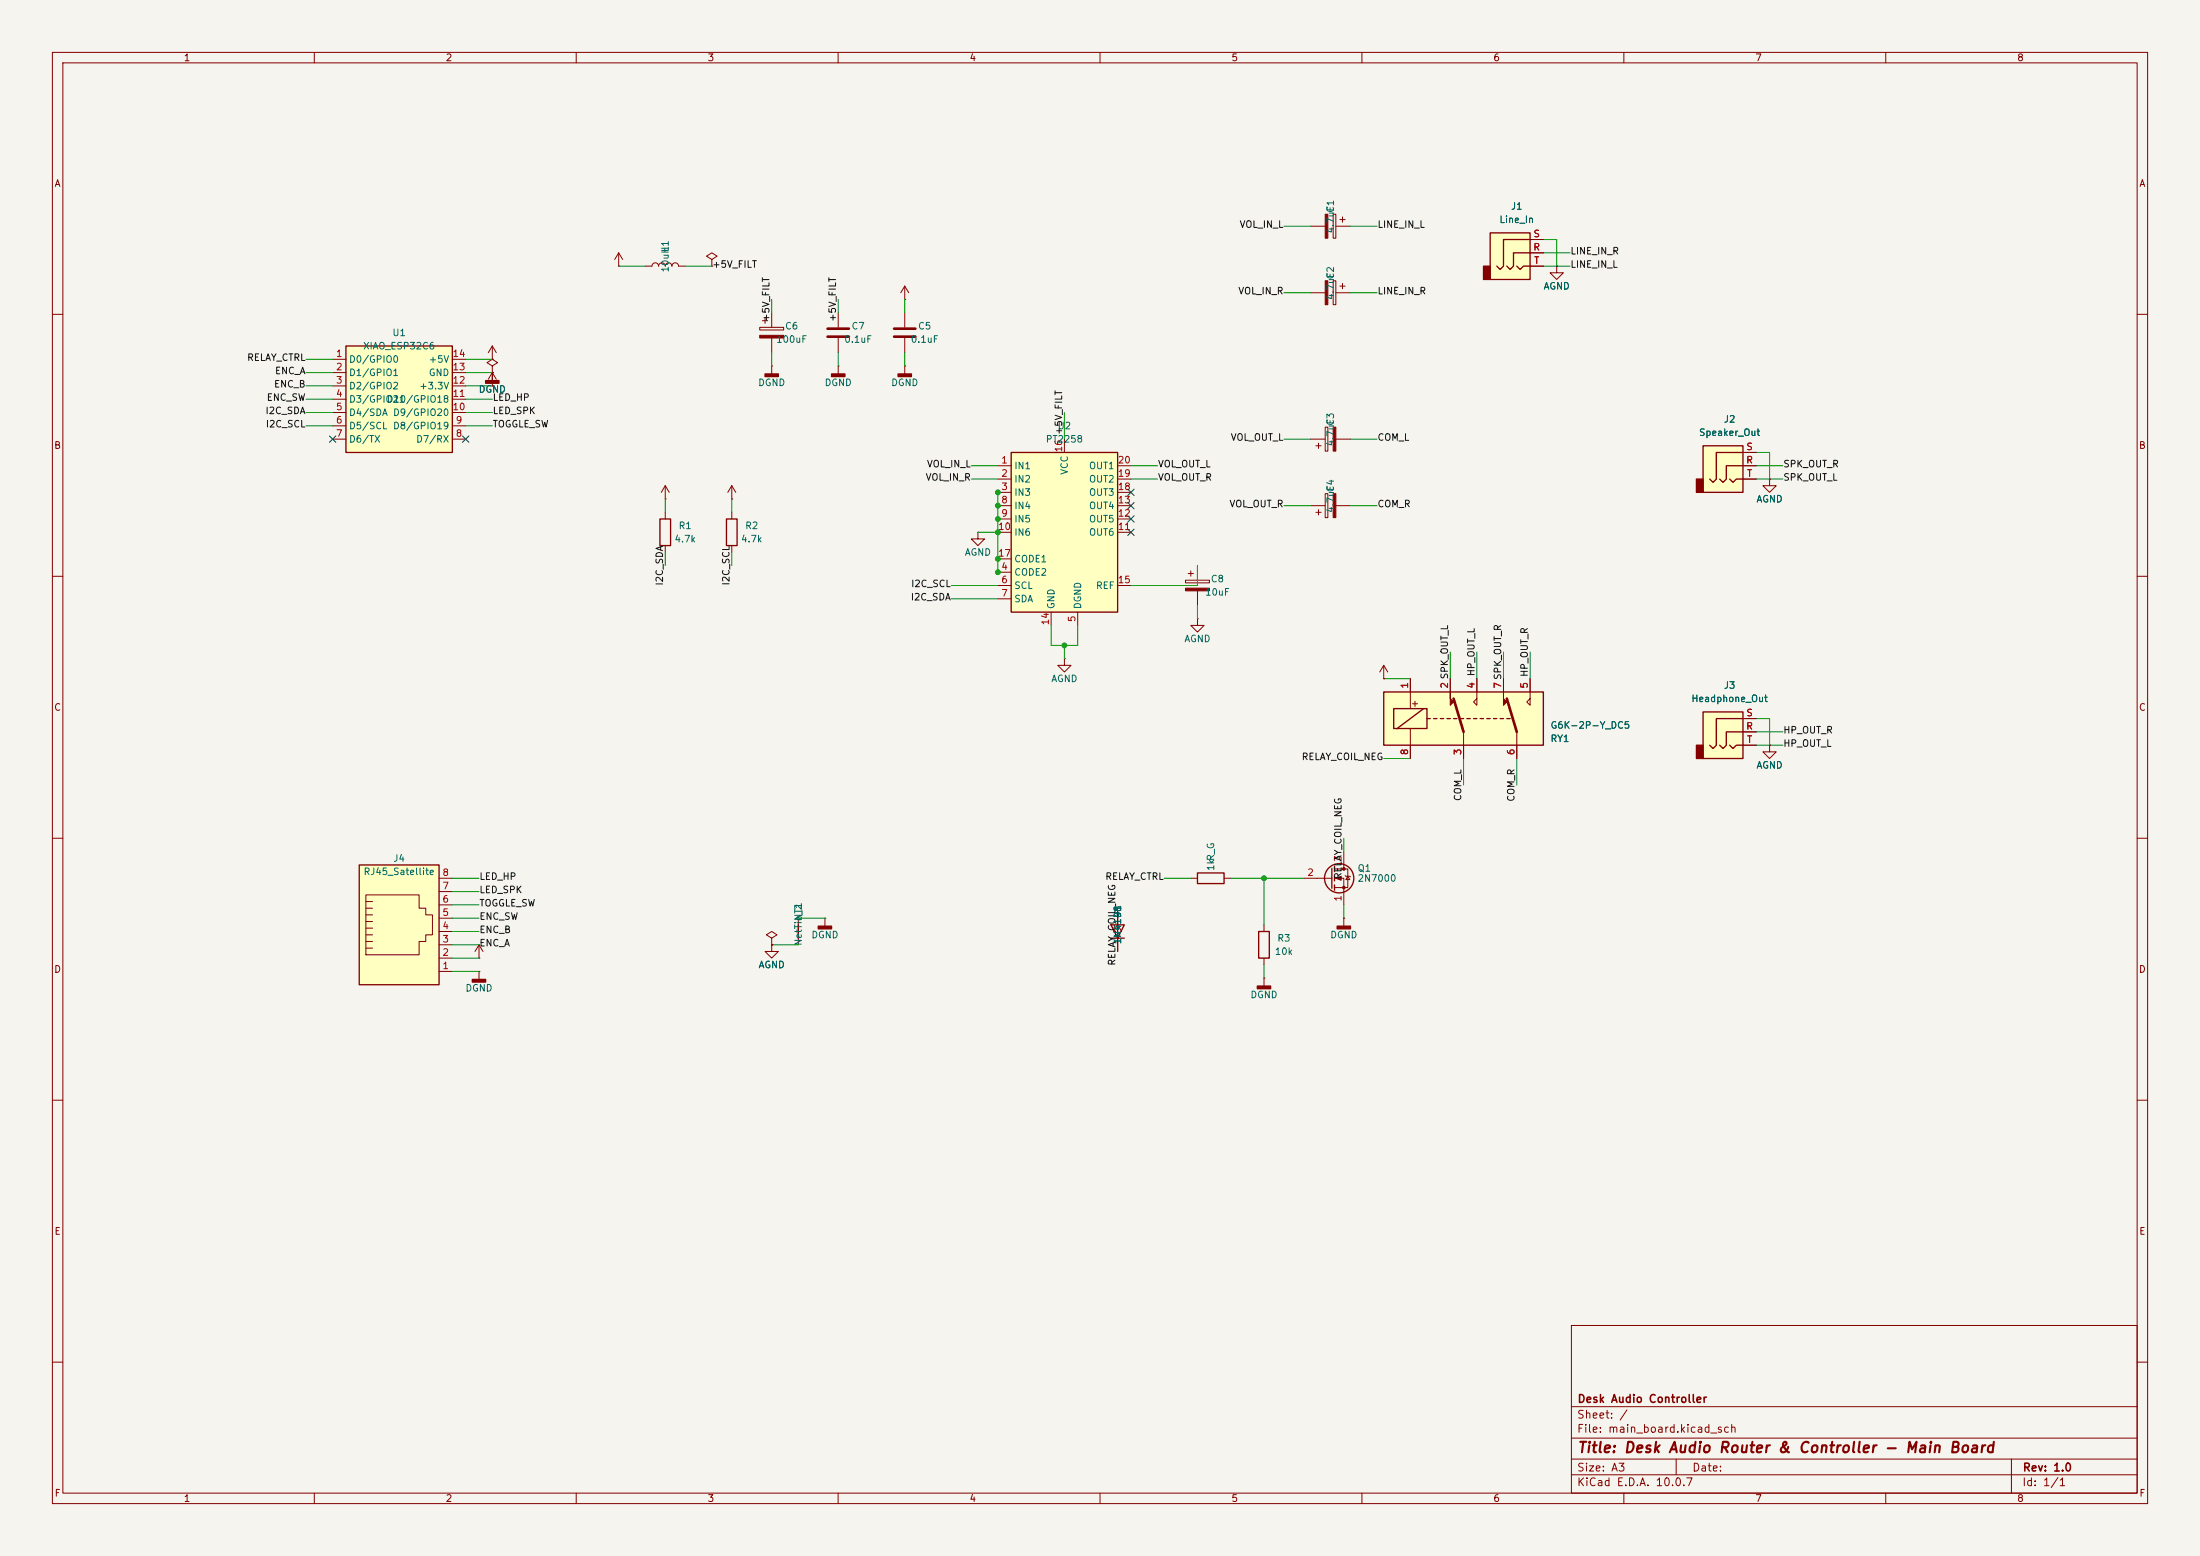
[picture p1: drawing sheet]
<svg xmlns="http://www.w3.org/2000/svg" width="420mm" height="297mm" viewBox="0 0 420 297" stroke-linecap="round" stroke-linejoin="round" font-family="sans-serif">
<path d="M0 0h420v297h-420z" fill="#f5f4ef" stroke="#f5f4ef" stroke-width=".19"/>
<g fill="none" stroke="#840000" stroke-width=".19">
<path d="M10 10h400v277h-400zM12 12h396v273h-396zM60 10v2M110 10v2M160 10v2M210 10v2M260 10v2M310 10v2M360 10v2M160 59.7v2.8M172.7 57.2h.1M172.7 54.6l-.7 1.3"/>
<path d="M172.7 54.6l.8 1.3M172.7 54.6v2.6M172.7 59.7v2.8M10 60h2M160 69.9h.1M160 64.5v2.8M160 69.9v1.5M172.7 69.9h.1M172.7 64.5v2.8M172.7 69.9v1.5M408 60h2M127 95.3h.1"/>
<path d="M127 92.7l-.8 1.3M127 92.7l.8 1.3M127 92.7v2.6M127 97.8v1.3M139.7 95.3h.1M139.7 92.7l-.8 1.3M139.7 92.7l.8 1.3M139.7 92.7v2.6M139.7 97.8v1.3M10 110h2M127 104.1v1.3M139.7 104.1v1.3"/>
<path d="M408 110h2M10 160h2M408 160h2M241.3 176.5v1.3M248.9 167.6h5.4M254.8 165.9h2.5v3.5h-2.5M254.8 167.6h1.7v5.1M256.5 175.3h.1M256.5 162.6v3.3M256.5 175.3v1.5M256.8 167.1l1 .3M257.3 167.3l.4 .6h-.8z"/>
<path d="M241.3 186.7h.1M241.3 182.9v1.3M241.3 186.7v1.5M10 210h2M408 210h2M300 253h108v32h-108zM10 260h2M300 278.5h108M300 274.5h108M300 268.5h108M320 278.5v3M384 278.5v6.5"/>
<path d="M408 260h2M60 285v2M110 285v2M160 285v2M210 285v2M260 285v2M300 281.5h108M310 285v2M360 285v2"/>
</g>
<g fill="#840000" stroke="#840000" stroke-width=".25">
<path d="M255.3 176.8h2.5v.5h-2.5z"/>
<path d="M158.7 71.4h2.6v.5h-2.6z"/>
<path d="M240 188.2h2.6v.5h-2.6z"/>
<path d="M171.4 71.4h2.6v.5h-2.6z"/>
</g>
<path d="M158 62.7h4.1M158 64.3h4.1M170.7 62.7h4.1M170.7 64.3h4.1" fill="none" stroke="#840000" stroke-width=".51"/>
<g fill="none" stroke="#840000" stroke-width=".25">
<path d="M126 99.1h2v5h-2zM138.7 99.1h2v5h-2zM240.3 177.8h2v5.1h-2zM254.3 165.7v3.8M254.8 165.4v1M254.8 167.1v1M254.8 168.9v1"/>
<circle cx="255.7" cy="167.6" r="2.79"/>
</g>
<g fill="#840000" stroke="#840000" stroke-width=".19">
<path d="M255 167.6l1-.3v.7z"/>
<circle cx="256.5" cy="165.9" r=".25"/>
<circle cx="256.5" cy="169.4" r=".25"/>
</g>
<path d="M325.1 135.9h7.6v8.9h-7.6z" fill="#ffffc2"/>
<g fill="#840000" stroke="#840000" stroke-width=".25">
<path d="M323.8 142.2h1.3v2.6h-1.3z"/>
<path d="M146 71.4h2.6v.5h-2.6z"/>
<path d="M92.7 72.6h2.5v.6h-2.5z"/>
<path d="M156.2 176.8h2.5v.5h-2.5z"/>
</g>
<path d="M325.1 135.9h7.6v8.9h-7.6zM332.7 139.7h-3.1v2.5l-.7 .7-.6-.7M332.7 137.2h-5v5l-.7 .7-.6-.7M330.2 142.2l.6 .7 .7-.7h1.2M212.1 176.5h2.5l-1.2 2.6zM212.1 179.1h2.5M228.6 166.6h5.1v2.1h-5.1z" fill="none" stroke="#840000" stroke-width=".25"/>
<g fill="none" stroke="#840000" stroke-width=".19">
<path d="M135.9 49.5l1-.6-1-.6-1 .6 1 .6v1.3M135.9 50.8h.1M147.3 59.7v2.8M250.2 43.2h2.8M250.2 55.9h2.8M254.5 40.9h.5v4.6h-.5zM254.5 53.6h.5v4.6h-.5zM255 43.2h2.8M255 55.9h2.8M255.8 41.9h1M255.8 54.6h1M256.3 41.4v1"/>
<path d="M256.3 54.1v1M94 71.1h.1M94 69.9l1-.7-1-.6-1 .6 1 .7v1.2M94 73.7h.1M94 71.1v2.6M94 71.1l-.8 1.3M94 71.1l.7 1.3M145 62.5h4.6v.5h-4.6zM145.5 61.2h1.1M146 60.7v1M147.3 69.9h.1M147.3 64.5v2.8"/>
<path d="M147.3 69.9v1.5M250.2 83.8h2.8M251.2 85.1h1M251.7 84.6v1M253 81.5h.5v4.6h-.5zM255 83.8h2.8M228.6 118.1v1.3h1.3l-1.3 1.3-1.3-1.3h1.3M228.6 118.1h.1M332.7 139.7h2.6M332.7 137.2h2.6M332.7 142.2h2.6M337.8 142.2v1.3h1.3l-1.3 1.3-1.3-1.3h1.3"/>
<path d="M337.8 142.2h.1M157.5 175.3h.1M157.5 175.3v1.5M212.6 177.8l.8-1.3 .7 1.3M213.4 179.1h.1M213.4 174v7.6M227.3 167.6h1.3M233.7 167.6h1.2"/>
</g>
<g fill="#840000" stroke="#840000" stroke-width=".19">
<path d="M145 64h4.6v.5h-4.6z"/>
<path d="M254.5 81.5h.5v4.6h-.5z"/>
<path d="M253 40.9h.5v4.6h-.5z"/>
<path d="M253 53.6h.5v4.6h-.5z"/>
</g>
<path d="M284.5 44.5h7.6v8.8h-7.6z" fill="#ffffc2"/>
<path d="M283.2 50.8h1.3v2.5h-1.3z" fill="#840000" stroke="#840000" stroke-width=".25"/>
<path d="M284.5 44.5h7.6v8.8h-7.6zM289.6 50.8l.6 .6 .6-.6h1.3M292.1 48.3h-3.2v2.5l-.6 .6-.6-.6M292.1 45.7h-5.1v5.1l-.6 .6-.7-.6M152.4 176.5v2.6" fill="none" stroke="#840000" stroke-width=".25"/>
<g fill="none" stroke="#840000" stroke-width=".19">
<path d="M292.1 48.3h2.5M292.1 45.7h2.5M292.1 50.8h2.5M297.2 50.8v1.3h1.2l-1.2 1.2-1.3-1.2h1.3M297.2 50.8h.1M250.2 96.5h2.8M251.2 97.8h1M251.7 97.3v1M253 94.2h.5v4.6h-.5zM255 96.5h2.8M337.8 91.4v1.3h1.3l-1.3 1.3-1.3-1.3h1.3M337.8 91.4h.1"/>
<path d="M226.3 110.7h4.6v.6h-4.6zM226.8 109.5h1M227.3 109v1M228.6 108v2.7M228.6 112.8v2.8M203.2 125.7v1.3h1.3l-1.3 1.3-1.3-1.3h1.3M203.2 125.7h.1M147.3 179.1l1-.7-1-.6-1 .6 1 .7v1.2M152.4 175.3v5M147.3 180.3v1.3h1.3l-1.3 1.3-1.3-1.3h1.3M147.3 180.3h.1"/>
</g>
<g fill="#840000" stroke="#840000" stroke-width=".19">
<path d="M226.3 112.3h4.6v.5h-4.6z"/>
<path d="M254.5 94.2h.5v4.6h-.5z"/>
</g>
<path d="M193 86.4h20.4v30.4h-20.4z" fill="#ffffc2"/>
<path d="M193 86.4h20.4v30.4h-20.4z" fill="none" stroke="#840000" stroke-width=".25"/>
<g fill="none" stroke="#840000" stroke-width=".19">
<path d="M118.1 50.8h.1M118.1 48.3l-.8 1.2M118.1 48.3l.8 1.2M118.1 48.3v2.5M123.2 50.8h1.3a.64 .64 0 0 1 .6-.6 .64 .64 0 0 1 .6 .6 .64 .64 0 0 1 .7-.6 .64 .64 0 0 1 .6 .6 .64 .64 0 0 1 .6-.6 .64 .64 0 0 1 .7 .6 .64 .64 0 0 1 .6-.6 .64 .64 0 0 1 .6 .6h1.3M94 68.6h.1M94 66l-.8 1.3M94 66l.7 1.3M94 66v2.6M190.5 88.9h2.5M190.5 91.4h2.5M190.5 94h2.5"/>
<path d="M190.5 96.5h2.5M190.5 99.1h2.5M203.2 83.8v2.6M213.4 88.9h2.5M213.4 91.4h2.5M213.4 94h2.5M213.4 96.5h2.5M213.4 99.1h2.5M186.7 101.6v1.3h1.3l-1.3 1.2-1.3-1.2h1.3M186.7 101.6h.1M190.5 109.2h2.5M190.5 111.8h2.5"/>
<path d="M190.5 114.3h2.5M190.5 101.6h2.5M190.5 106.7h2.5M200.7 116.8v2.6M205.7 116.8v2.6M213.4 111.8h2.5M213.4 101.6h2.5M264.2 129.5h.1M264.2 127l-.8 1.3M264.2 127l.7 1.3M264.2 127v2.5M91.4 182.9h.1"/>
<path d="M91.4 185.4h.1M91.4 180.3l-.7 1.3M91.4 180.3l.8 1.3M91.4 180.3v2.6M91.4 185.4v1.5"/>
</g>
<path d="M90.2 186.9h2.5v.6h-2.5z" fill="#840000" stroke="#840000" stroke-width=".25"/>
<path d="M66 66h20.4v20.4h-20.4z" fill="#ffffc2"/>
<path d="M66 66h20.4v20.4h-20.4z" fill="none" stroke="#840000" stroke-width=".25"/>
<g fill="none" stroke="#840000" stroke-width=".19">
<path d="M63.5 68.6h2.5M63.5 71.1h2.5M63.5 73.7h2.5M63.5 76.2h2.5M63.5 78.7h2.5M86.4 68.6h2.5M86.4 71.1h2.5M86.4 73.7h2.5M86.4 76.2h2.5M86.4 78.7h2.5M63.5 81.3h2.5M63.5 83.8h2.5"/>
<path d="M86.4 81.3h2.5M86.4 83.8h2.5"/>
</g>
<path d="M68.6 165.1h15.2v22.9h-15.2z" fill="#ffffc2"/>
<g fill="none" stroke="#840000" stroke-width=".19">
<path d="M69.8 175.9h1.3M69.8 177.2h1.3M69.8 178.4h1.3M69.8 179.7h1.3M69.8 170.8h10.2v2.6h1.3v1.2h1.2v3.8h-1.2v1.3h-1.3v2.5h-10.2zM69.8 174.6h1.3M69.8 172.1h1.3M69.8 173.4h1.3M83.8 177.8h2.6M83.8 175.3h2.6M83.8 172.7h2.6M83.8 170.2h2.6"/>
<path d="M83.8 167.6h2.6M69.8 181h1.3M83.8 185.4h2.6M83.8 182.9h2.6M83.8 180.3h2.6"/>
</g>
<path d="M68.6 165.1h15.2v22.9h-15.2z" fill="none" stroke="#840000" stroke-width=".25"/>
<path d="M264.2 132.1h30.4v10.1h-30.4z" fill="#ffffc2"/>
<g fill="none" stroke="#840000" stroke-width=".25">
<path d="M264.2 132.1h30.4v10.1h-30.4zM266.1 135.3h6.3v3.8h-6.3zM271.8 135.3l-5.1 3.8M272.4 137.2h.6M273.7 137.2h.6M275 137.2h.6M276.2 137.2h.7M277.5 137.2h.6M278.8 137.2h.6M280 137.2h.7M281.3 137.2h.6M282.6 137.2h.6"/>
<path d="M283.8 137.2h.7M285.1 137.2h.6M286.4 137.2h.6M287.7 137.2h.6"/>
</g>
<path d="M269.2 129.5v5.8M269.2 139.1v5.7M276.9 129.5v2.6M279.4 139.7v5.1M281.9 129.5v5.1l-.6-.6 .6-.6M287 129.5v2.6M289.6 139.7v5.1M292.1 129.5v5.1l-.6-.6 .6-.6" fill="none" stroke="#840000" stroke-width=".19"/>
<g fill="#840000" stroke="#840000" stroke-width=".19">
<path d="M276.9 132.1v1.3l.6 .6-.6 .6z"/>
<path d="M287 132.1v1.3l.7 .6-.7 .6z"/>
</g>
<path d="M277.5 133.4l1.9 6.3M287.7 133.4l1.9 6.3" fill="none" stroke="#840000" stroke-width=".51"/>
<path d="M325.1 85.1h7.6v8.9h-7.6z" fill="#ffffc2"/>
<path d="M323.8 91.4h1.3v2.6h-1.3z" fill="#840000" stroke="#840000" stroke-width=".25"/>
<path d="M325.1 85.1h7.6v8.9h-7.6zM330.2 91.4l.6 .7 .7-.7h1.2M332.7 88.9h-3.1v2.5l-.7 .7-.6-.7M332.7 86.4h-5v5l-.7 .7-.6-.7" fill="none" stroke="#840000" stroke-width=".25"/>
<g fill="none" stroke="#840000" stroke-width=".19">
<path d="M292.1 48.3h2.5M292.1 45.7h2.5M292.1 50.8h2.5M297.2 50.8h.1M94 68.6h.1M94 73.7h.1M94 71.1h.1M332.7 88.9h2.6M332.7 86.4h2.6M332.7 91.4h2.6M337.8 91.4h.1M264.2 129.5h.1"/>
<path d="M269.2 129.5v2.6M276.9 129.5v2.6M281.9 129.5v2.6M287 129.5v2.6M292.1 129.5v2.6M332.7 139.7h2.6M332.7 137.2h2.6M269.2 142.2v2.6M279.4 142.2v2.6M289.6 142.2v2.6M332.7 142.2h2.6M337.8 142.2h.1"/>
<path d="M213.4 179.1h.1M213.4 174v2.5M213.4 179.1v2.5M147.3 180.3h.1"/>
</g>
<g fill="none" stroke="#009600" stroke-width=".19">
<path d="M118.1 50.8h5.1M130.8 50.8h5.1M147.3 57.2v2.5M160 57.2v2.5M172.7 57.2v2.5M245.1 55.9h5.1M245.1 43.2h5.1M257.8 55.9h5.1M257.8 43.2h5.1M294.6 45.7h2.6v5.1M294.6 48.3h5.1M294.6 50.8h5.1"/>
<path d="M58.4 78.7h5.1M58.4 76.2h5.1M58.4 73.7h5.1M58.4 71.1h5.1M58.4 68.6h5.1M88.9 78.7h5.1M88.9 76.2h5.1M88.9 73.7h5.1M88.9 71.1h5.1M88.9 68.6h5.1M147.3 67.3v2.6M160 67.3v2.6"/>
<path d="M172.7 67.3v2.6M203.2 78.7v5.1M58.4 81.3h5.1M88.9 81.3h5.1M127 95.3v2.5M139.7 95.3v2.5M185.4 88.9h5.1M185.4 91.4h5.1M190.5 99.1h.1M190.5 94h.1M190.5 96.5h.1M190.5 94v15.2"/>
<path d="M215.9 88.9h5.1M215.9 91.4h5.1M245.1 96.5h5.1M245.1 83.8h5.1M257.8 96.5h5.1M257.8 83.8h5.1M335.3 86.4h2.5v5M335.3 88.9h5.1M335.3 91.4h5.1M127 105.4v2.6M139.7 105.4v2.6M181.6 111.8h8.9"/>
<path d="M181.6 114.3h8.9M186.7 101.6h3.8M190.5 109.2h.1M190.5 101.6h.1M190.5 106.7h.1M200.7 119.4v3.8h5v-3.8M228.6 108v3.8h-12.7M228.6 115.6v2.5M203.2 123.2v2.5M264.2 129.5h5M276.9 124.5v5M281.9 124.5v5"/>
<path d="M287 124.5v5M292.1 124.5v5M335.3 137.2h2.5v5M335.3 139.7h5.1M264.2 144.8h5M279.4 144.8v5.1M289.6 144.8v5.1M335.3 142.2h5.1M86.4 167.6h5M86.4 170.2h5M86.4 172.7h5M86.4 175.3h5"/>
<path d="M86.4 177.8h5M152.4 175.3h5.1M213.4 174v2.5M213.4 179.1v2.5M222.2 167.6h5.1M234.9 167.6h14M241.3 167.6v8.9M256.5 160v2.6M256.5 172.7v2.6M86.4 180.3h5M86.4 182.9h5M86.4 185.4h5"/>
<path d="M147.3 180.3h5.1M241.3 184.2v2.5"/>
</g>
<path d="M62.9 83.2l1.2 1.2M64.1 83.2l-1.2 1.2M88.3 83.2l1.2 1.2M89.5 83.2l-1.2 1.2M215.3 95.9l1.2 1.2M215.3 98.5l1.2 1.2M215.3 93.4l1.2 1.2M216.5 95.9l-1.2 1.2M216.5 98.5l-1.2 1.2M216.5 93.4l-1.2 1.2M215.3 101l1.2 1.2M216.5 101l-1.2 1.2" fill="none" stroke="#000084" stroke-width=".19"/>
<g fill="#009600" stroke="#009600" stroke-width=".19">
<circle cx="190.5" cy="101.6" r=".46"/>
<circle cx="190.5" cy="94" r=".46"/>
<circle cx="203.2" cy="123.2" r=".46"/>
<circle cx="190.5" cy="106.7" r=".46"/>
<circle cx="190.5" cy="109.2" r=".46"/>
<circle cx="190.5" cy="96.5" r=".46"/>
<circle cx="190.5" cy="99.1" r=".46"/>
<circle cx="241.3" cy="167.6" r=".46"/>
</g>
<text font-size="2" fill="#840000" x="301" y="277.8">Title: Desk Audio Router &amp; Controller - Main Board</text>
<g font-size="1.5" fill="#840000">
<text x="301" y="268.1">Desk Audio Controller</text>
<text x="300.9" y="273.8">File: main_board.kicad_sch</text>
<text x="300.9" y="271.1">Sheet: /</text>
<text x="300.9" y="281.2">Size: A3</text>
<text x="322.9" y="281.2">Date:</text>
<text x="386" y="281.2">Rev: 1.0</text>
<text x="300.9" y="284">KiCad E.D.A. 10.0.7</text>
<text x="385.9" y="284">Id: 1/1</text>
</g>
<g font-size="1.3" fill="#840000">
<text x="35" y="12">1</text>
<text x="85" y="12">2</text>
<text x="135" y="12">3</text>
<text x="185" y="12">4</text>
<text x="235" y="12">5</text>
<text x="285" y="12">6</text>
<text x="335" y="12">7</text>
<text x="385" y="12">8</text>
<text x="10.3" y="36">A</text>
<text x="408.3" y="36">A</text>
<text x="10.2" y="86">B</text>
<text x="408.2" y="86">B</text>
<text x="10.2" y="136">C</text>
<text x="269.2" y="135.2">+</text>
<text x="408.2" y="136">C</text>
<text x="10.2" y="186">D</text>
<text x="408.2" y="186">D</text>
<text x="10.3" y="236">E</text>
<text x="408.3" y="236">E</text>
<text x="10.3" y="286">F</text>
<text x="35" y="287">1</text>
<text x="85" y="287">2</text>
<text x="135" y="287">3</text>
<text x="185" y="287">4</text>
<text x="235" y="287">5</text>
<text x="285" y="287">6</text>
<text x="335" y="287">7</text>
<text x="385" y="287">8</text>
<text x="408.3" y="286">F</text>
</g>
<g font-size="1.3" fill="#006464">
<text x="255" y="40.7" transform="rotate(-90 255 40.7)">C1</text>
<text x="288.3" y="40.3">J1</text>
<text x="255" y="44.7" transform="rotate(-90 255 44.7)">4.7uF</text>
<text x="286.1" y="42.9">Line_In</text>
<text x="128" y="52.1" transform="rotate(-90 128 52.1)">10uH</text>
<text x="128" y="48.2" transform="rotate(-90 128 48.2)">L1</text>
<text x="255" y="53.4" transform="rotate(-90 255 53.4)">C2</text>
<text x="255" y="57.4" transform="rotate(-90 255 57.4)">4.7uF</text>
<text x="294.6" y="55.6">AGND</text>
<text x="74.8" y="64.5">U1</text>
<text x="148.1" y="65.7">100uF</text>
<text x="149.8" y="63.2">C6</text>
<text x="161.1" y="65.7">0.1uF</text>
<text x="162.5" y="63.2">C7</text>
<text x="173.8" y="65.7">0.1uF</text>
<text x="175.2" y="63.2">C5</text>
<text x="66.5" y="69.5">D0/GPIO0</text>
<text x="69.2" y="67">XIAO_ESP32C6</text>
<text x="81.8" y="69.5">+5V</text>
<text x="66.5" y="72.1">D1/GPIO1</text>
<text x="66.5" y="74.6">D2/GPIO2</text>
<text x="66.5" y="77.2">D3/GPIO21</text>
<text x="73.7" y="77.2">D10/GPIO18</text>
<text x="79.9" y="74.6">+3.3V</text>
<text x="81.8" y="72.1">GND</text>
<text x="91.3" y="75.3">DGND</text>
<text x="144.6" y="74">DGND</text>
<text x="157.3" y="74">DGND</text>
<text x="170" y="74">DGND</text>
<text x="66.5" y="79.7">D4/SDA D9/GPIO20</text>
<text x="66.5" y="82.2">D5/SCL D8/GPIO19</text>
<text x="201.8" y="82.2">U2</text>
<text x="255" y="81.4" transform="rotate(-90 255 81.4)">C3</text>
<text x="324.2" y="83.5">Speaker_Out</text>
<text x="329" y="81">J2</text>
<text x="66.5" y="84.8">D6/TX</text>
<text x="79.3" y="84.8">D7/RX</text>
<text x="193.5" y="89.9">IN1</text>
<text x="199.5" y="84.8">PT2258</text>
<text x="207.8" y="89.9">OUT1</text>
<text x="255" y="85.3" transform="rotate(-90 255 85.3)">4.7uF</text>
<text x="193.5" y="92.4">IN2</text>
<text x="193.5" y="94.9">IN3</text>
<text x="204.2" y="90.7" transform="rotate(-90 204.2 90.7)">VCC</text>
<text x="207.8" y="94.9">OUT3</text>
<text x="207.8" y="92.4">OUT2</text>
<text x="255" y="94.1" transform="rotate(-90 255 94.1)">C4</text>
<text x="129.4" y="101.3">R1</text>
<text x="142.1" y="101.3">R2</text>
<text x="193.5" y="97.5">IN4</text>
<text x="193.5" y="100">IN5</text>
<text x="207.8" y="100">OUT5</text>
<text x="207.8" y="97.5">OUT4</text>
<text x="255" y="98" transform="rotate(-90 255 98)">4.7uF</text>
<text x="335.2" y="96.2">AGND</text>
<text x="128.7" y="103.8">4.7k</text>
<text x="141.4" y="103.8">4.7k</text>
<text x="184.1" y="106.4">AGND</text>
<text x="193.5" y="102.6">IN6</text>
<text x="193.5" y="107.6">CODE1</text>
<text x="207.8" y="102.6">OUT6</text>
<text x="193.5" y="110.2">CODE2</text>
<text x="193.5" y="112.7">SCL</text>
<text x="209.1" y="112.7">REF</text>
<text x="230" y="114">10uF</text>
<text x="231" y="111.5">C8</text>
<text x="193.5" y="115.3">SDA</text>
<text x="201.6" y="116.4" transform="rotate(-90 201.6 116.4)">GND</text>
<text x="206.7" y="116.4" transform="rotate(-90 206.7 116.4)">DGND</text>
<text x="226" y="122.9">AGND</text>
<text x="200.6" y="130.5">AGND</text>
<text x="329" y="131.8">J3</text>
<text x="322.8" y="134.3">Headphone_Out</text>
<text x="295.9" y="141.9">RY1</text>
<text x="295.9" y="139.4">G6K-2P-Y_DC5</text>
<text x="335.2" y="147">AGND</text>
<text x="69.3" y="167.3">RJ45_Satellite</text>
<text x="75" y="164.8">J4</text>
<text x="232.1" y="166.3" transform="rotate(-90 232.1 166.3)">1kR_G</text>
<text x="259.1" y="166.7">Q1</text>
<text x="259.1" y="168.6">2N7000</text>
<text x="153.4" y="175.9" transform="rotate(-90 153.4 175.9)">NT1</text>
<text x="154.8" y="179.4">DGND</text>
<text x="214.3" y="175.4" transform="rotate(-90 214.3 175.4)">D1</text>
<text x="253.8" y="179.4">DGND</text>
<text x="144.7" y="185.1">AGND</text>
<text x="153.4" y="180.6" transform="rotate(-90 153.4 180.6)">NetTie_2</text>
<text x="214.3" y="180.3" transform="rotate(-90 214.3 180.3)">1N4148</text>
<text x="243.3" y="182.6">10k</text>
<text x="243.7" y="180">R3</text>
<text x="88.7" y="189.6">DGND</text>
<text x="238.6" y="190.8">DGND</text>
</g>
<g font-size="1.3" fill="#0f0f0f">
<text x="236.5" y="43.8">VOL_IN_L</text>
<text x="262.9" y="43.8">LINE_IN_L</text>
<text x="135.9" y="51.4">+5V_FILT</text>
<text x="299.7" y="51.4">LINE_IN_L</text>
<text x="299.7" y="48.9">LINE_IN_R</text>
<text x="236.3" y="56.5">VOL_IN_R</text>
<text x="262.9" y="56.5">LINE_IN_R</text>
<text x="147.2" y="61.5" transform="rotate(-90 147.2 61.5)">+5V_FILT</text>
<text x="159.9" y="61.5" transform="rotate(-90 159.9 61.5)">+5V_FILT</text>
<text x="47.1" y="69.2">RELAY_CTRL</text>
<text x="52.4" y="71.7">ENC_A</text>
<text x="50.8" y="76.8">ENC_SW</text>
<text x="52.2" y="74.3">ENC_B</text>
<text x="94" y="76.8">LED_HP</text>
<text x="50.6" y="79.4">I2C_SDA</text>
<text x="50.6" y="81.9">I2C_SCL</text>
<text x="94" y="81.9">TOGGLE_SW</text>
<text x="94" y="79.4">LED_SPK</text>
<text x="176.8" y="89.5">VOL_IN_L</text>
<text x="221" y="89.5">VOL_OUT_L</text>
<text x="234.8" y="84.4">VOL_OUT_L</text>
<text x="262.9" y="84.4">COM_L</text>
<text x="340.3" y="89.5">SPK_OUT_R</text>
<text x="176.6" y="92.1">VOL_IN_R</text>
<text x="221" y="92.1">VOL_OUT_R</text>
<text x="340.3" y="92.1">SPK_OUT_L</text>
<text x="234.6" y="97.1">VOL_OUT_R</text>
<text x="262.9" y="97.1">COM_R</text>
<text x="126.9" y="111.9" transform="rotate(-90 126.9 111.9)">I2C_SDA</text>
<text x="139.6" y="111.9" transform="rotate(-90 139.6 111.9)">I2C_SCL</text>
<text x="173.8" y="112.4">I2C_SCL</text>
<text x="173.8" y="114.9">I2C_SDA</text>
<text x="281.8" y="129.2" transform="rotate(-90 281.8 129.2)">HP_OUT_L</text>
<text x="340.3" y="142.9">HP_OUT_L</text>
<text x="340.3" y="140.3">HP_OUT_R</text>
<text x="248.4" y="145.4">RELAY_COIL_NEG</text>
<text x="279.3" y="153" transform="rotate(-90 279.3 153)">COM_L</text>
<text x="289.4" y="153.1" transform="rotate(-90 289.4 153.1)">COM_R</text>
<text x="256.4" y="167.9" transform="rotate(-90 256.4 167.9)">RELAY_COIL_NEG</text>
<text x="91.4" y="173.3">TOGGLE_SW</text>
<text x="91.4" y="170.8">LED_SPK</text>
<text x="91.4" y="168.3">LED_HP</text>
<text x="210.9" y="168.3">RELAY_CTRL</text>
<text x="91.4" y="175.9">ENC_SW</text>
<text x="91.4" y="178.4">ENC_B</text>
<text x="91.4" y="181">ENC_A</text>
<text x="213.2" y="184.4" transform="rotate(-90 213.2 184.4)">RELAY_COIL_NEG</text>
</g>
<g font-size="1.3" fill="#a90000">
<text x="292.6" y="45.6">S</text>
<text x="292.6" y="48.1">R</text>
<text x="292.8" y="50.7">T</text>
<text x="64" y="68.4">1</text>
<text x="64" y="71">2</text>
<text x="86.3" y="71">13</text>
<text x="86.3" y="68.4">14</text>
<text x="64" y="73.5">3</text>
<text x="64" y="76.1">4</text>
<text x="86.3" y="76.1">11</text>
<text x="86.3" y="73.5">12</text>
<text x="64" y="78.6">5</text>
<text x="64" y="81.1">6</text>
<text x="64" y="83.7">7</text>
<text x="86.3" y="78.6">10</text>
<text x="86.9" y="83.7">8</text>
<text x="86.9" y="81.1">9</text>
<text x="191" y="88.8">1</text>
<text x="203.1" y="86.4" transform="rotate(-90 203.1 86.4)">16 +5V_FILT</text>
<text x="213.3" y="88.8">20</text>
<text x="333.2" y="88.8">R</text>
<text x="333.3" y="86.2">S</text>
<text x="191" y="91.3">2</text>
<text x="191" y="93.8">3</text>
<text x="213.3" y="93.8">18</text>
<text x="213.3" y="91.3">19</text>
<text x="333.4" y="91.3">T</text>
<text x="190.4" y="101.5">10</text>
<text x="191" y="96.4">8</text>
<text x="191" y="98.9">9</text>
<text x="213.3" y="101.5">11</text>
<text x="213.3" y="98.9">12</text>
<text x="213.3" y="96.4">13</text>
<text x="190.4" y="106.5">17</text>
<text x="191" y="109.1">4</text>
<text x="191" y="111.6">6</text>
<text x="213.3" y="111.6">15</text>
<text x="191" y="114.2">7</text>
<text x="200.5" y="119.4" transform="rotate(-90 200.5 119.4)">14</text>
<text x="205.6" y="118.8" transform="rotate(-90 205.6 118.8)">5</text>
<text x="269.1" y="131.5" transform="rotate(-90 269.1 131.5)">1</text>
<text x="276.7" y="131.5" transform="rotate(-90 276.7 131.5)">2 SPK_OUT_L</text>
<text x="276.7" y="131.5" transform="rotate(-90 276.7 131.5)">2</text>
<text x="281.8" y="131.5" transform="rotate(-90 281.8 131.5)">4</text>
<text x="286.9" y="131.5" transform="rotate(-90 286.9 131.5)">7 SPK_OUT_R</text>
<text x="286.9" y="131.5" transform="rotate(-90 286.9 131.5)">7</text>
<text x="292" y="131.5" transform="rotate(-90 292 131.5)">5 HP_OUT_R</text>
<text x="292" y="131.5" transform="rotate(-90 292 131.5)">5</text>
<text x="333.3" y="137">S</text>
<text x="333.2" y="139.6">R</text>
<text x="333.4" y="142.1">T</text>
<text x="269.1" y="144.2" transform="rotate(-90 269.1 144.2)">8</text>
<text x="279.3" y="144.2" transform="rotate(-90 279.3 144.2)">3</text>
<text x="289.4" y="144.2" transform="rotate(-90 289.4 144.2)">6</text>
<text x="84.4" y="167.5">8</text>
<text x="249.5" y="167.5">2</text>
<text x="256.4" y="164.6" transform="rotate(-90 256.4 164.6)">3</text>
<text x="84.4" y="172.6">6</text>
<text x="84.4" y="170">7</text>
<text x="256.4" y="172.2" transform="rotate(-90 256.4 172.2)">1</text>
<text x="84.4" y="177.7">4</text>
<text x="84.4" y="175.1">5</text>
<text x="84.4" y="185.3">1</text>
<text x="84.4" y="182.7">2</text>
<text x="84.4" y="180.2">3</text>
</g>
</svg>
